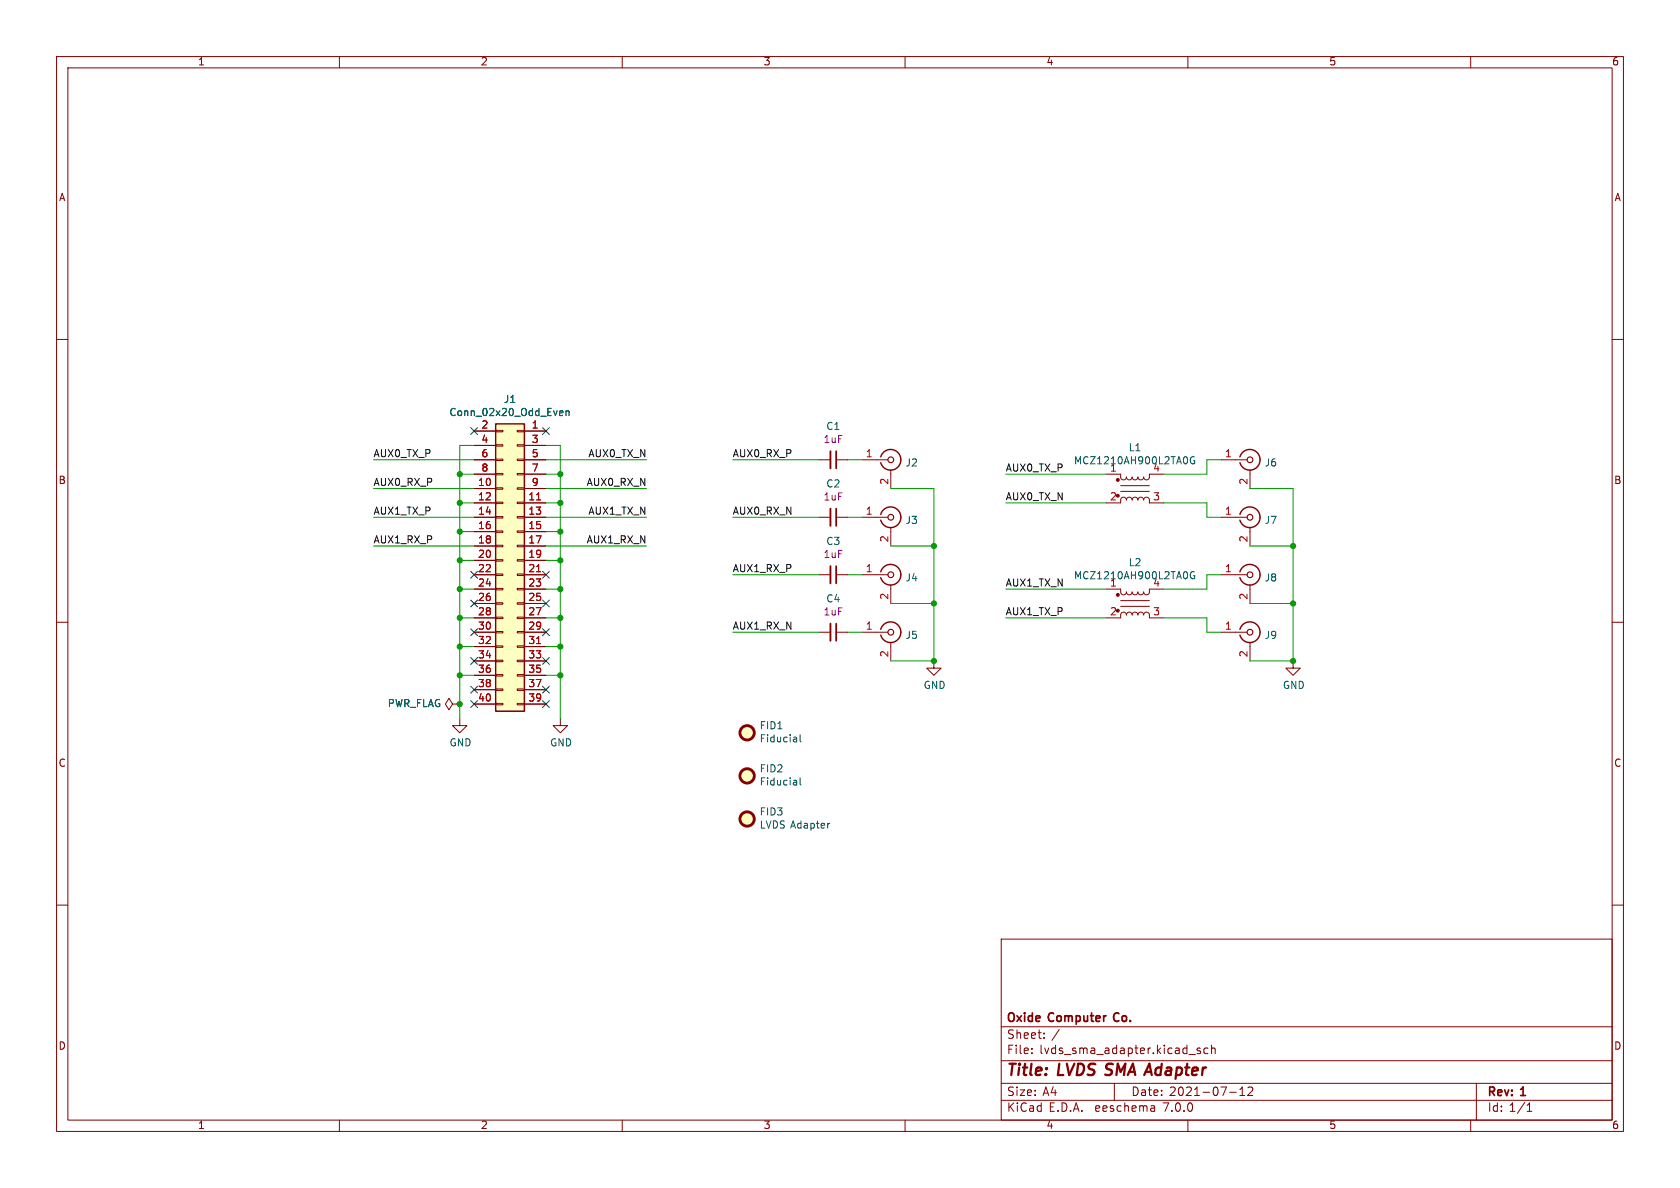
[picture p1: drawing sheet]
<svg xmlns="http://www.w3.org/2000/svg" width="297mm" height="210mm" viewBox="0 0 297 210" stroke-linecap="round" stroke-linejoin="round" font-family="sans-serif">
<g fill="none" stroke="#840000" stroke-width=".18">
<path d="M10 10h277v190h-277zM12 12h273v186h-273zM60 10v2M110 10v2M160 10v2M210 10v2M260 10v2M10 60h2M285 60h2M83.8 76.2h3.8M83.8 78.7h3.8M87.6 78.6h1.3v.3h-1.3z"/>
<path d="M87.6 76.1h1.3v.2h-1.3zM91.4 78.6h1.3v.3h-1.3zM91.4 76.1h1.3v.2h-1.3zM92.7 76.2h3.8M92.7 78.7h3.8M83.8 86.4h3.8M83.8 88.9h3.8M83.8 91.4h3.8M83.8 94h3.8M83.8 96.5h3.8M83.8 99.1h3.8M83.8 81.3h3.8"/>
<path d="M83.8 83.8h3.8M87.6 98.9h1.3v.3h-1.3zM87.6 96.4h1.3v.2h-1.3zM87.6 93.9h1.3v.2h-1.3zM87.6 91.3h1.3v.3h-1.3zM87.6 88.8h1.3v.2h-1.3zM87.6 86.2h1.3v.3h-1.3zM87.6 83.7h1.3v.2h-1.3zM87.6 81.2h1.3v.2h-1.3zM91.4 98.9h1.3v.3h-1.3zM91.4 96.4h1.3v.2h-1.3zM91.4 93.9h1.3v.2h-1.3z"/>
<path d="M91.4 91.3h1.3v.3h-1.3zM91.4 88.8h1.3v.2h-1.3zM91.4 86.2h1.3v.3h-1.3zM91.4 83.7h1.3v.2h-1.3zM91.4 81.2h1.3v.2h-1.3zM92.7 86.4h3.8M92.7 88.9h3.8M92.7 91.4h3.8M92.7 94h3.8M92.7 96.5h3.8M92.7 99.1h3.8M92.7 81.3h3.8"/>
<path d="M92.7 83.8h3.8M144.8 91.4h2M144.8 81.3h2M147.8 91.4h2.1M147.8 81.3h2.1M152.4 91.4h4.6M152.4 81.3h4.6M157.5 83.1v3.3M157.5 93.2v3.3M195.6 83.8h2.5l.1 .8 .4 .2 .4-.1 .1-.4 .2 .4 .3 .1 .4-.1 .2-.4 .1 .3 .3 .2 .4-.1 .2-.4 .2 .4 .4 .1 .3-.2 .1-.3 .2 .4 .4 .1 .4-.3v-.7h2.5M195.6 88.9h2.5l.1-.7 .4-.3 .4 .1 .1 .4 .2-.3 .3-.2 .4 .1 .2 .4v-.3l.3-.2 .5 .1 .2 .4 .2-.4 .4-.1 .3 .2 .1 .3 .1-.4 .5-.1 .4 .3v.7h2.5M198.1 85.9h5.1"/>
<path d="M198.1 86.9h5.1M215.9 91.4h4.6M215.9 81.3h4.6M221 83.1v3.3M221 93.2v3.3M10 110h2M83.8 101.6h3.8M83.8 104.1h3.8M83.8 106.7h3.8M83.8 109.2h3.8M83.8 111.8h3.8M83.8 114.3h3.8"/>
<path d="M83.8 116.8h3.8M83.8 119.4h3.8M87.6 119.3h1.3v.2h-1.3zM87.6 116.7h1.3v.3h-1.3zM87.6 114.2h1.3v.2h-1.3zM87.6 111.6h1.3v.3h-1.3zM87.6 109.1h1.3v.2h-1.3zM87.6 106.6h1.3v.2h-1.3zM87.6 104h1.3v.3h-1.3zM87.6 101.5h1.3v.2h-1.3zM91.4 119.3h1.3v.2h-1.3zM91.4 116.7h1.3v.3h-1.3z"/>
<path d="M91.4 114.2h1.3v.2h-1.3zM91.4 111.6h1.3v.3h-1.3zM91.4 109.1h1.3v.2h-1.3zM91.4 106.6h1.3v.2h-1.3zM91.4 104h1.3v.3h-1.3zM91.4 101.5h1.3v.2h-1.3zM92.7 101.6h3.8M92.7 104.1h3.8M92.7 106.7h3.8M92.7 109.2h3.8M92.7 111.8h3.8M92.7 114.3h3.8"/>
<path d="M92.7 116.8h3.8M92.7 119.4h3.8M144.8 101.6h2M144.8 111.8h2M147.8 101.6h2.1M147.8 111.8h2.1M152.4 101.6h4.6M152.4 111.8h4.6M157.5 103.4v3.3M157.5 113.5v3.3M165.1 116.8v1.3h1.3l-1.3 1.3-1.3-1.3h1.3M195.6 104.1h2.5l.1 .8 .4 .3 .4-.2 .1-.4 .2 .4 .3 .2 .4-.2 .2-.4 .1 .4 .3 .1 .4-.1 .2-.4 .2 .5h.4l.3-.2 .1-.3 .2 .4 .4 .1 .4-.2v-.8h2.5"/>
<path d="M195.6 109.2h2.5l.1-.7 .4-.3 .4 .2 .1 .3 .2-.3 .3-.2 .4 .1 .2 .4v-.3l.3-.2 .5 .1 .2 .4 .2-.4 .4-.1 .3 .2 .1 .3 .1-.4 .5-.1 .4 .3v.7h2.5M198.1 106.2h5.1M198.1 107.2h5.1M215.9 101.6h4.6M215.9 111.8h4.6M221 103.4v3.3M221 113.5v3.3M228.6 116.8v1.3h1.3l-1.3 1.3-1.3-1.3h1.3M285 110h2M80 124.5l-.6-1.1-.7 1.1 .7 1 .6-1h1.3M81.3 127v1.3h1.2l-1.2 1.2-1.3-1.2h1.3M81.3 124.5h.1"/>
<path d="M83.8 121.9h3.8M83.8 124.5h3.8M87.6 124.3h1.3v.3h-1.3zM87.6 121.8h1.3v.2h-1.3zM91.4 124.3h1.3v.3h-1.3zM91.4 121.8h1.3v.2h-1.3zM92.7 121.9h3.8M92.7 124.5h3.8M99.1 127v1.3h1.2l-1.2 1.2-1.3-1.2h1.3M10 160h2M285 160h2M177 166h108v32h-108z"/>
<path d="M60 198v2M110 198v2M160 198v2M177 194.5h108M177 191.5h108M177 187.5h108M177 181.5h108M182.4 186.1v.2M182.4 185.3v.2M184.6 183.4v.2M184.6 182.6v.2M197 191.5v3"/>
<path d="M203.9 195.5l.2 .2v.8M204.1 196.4l-.5 .1M204.1 195.8l-.5 .1M210 198v2M210.2 186.4h1.1M212.2 185.3h-.4l-.2 .2 .1 .2 .5 .1v.4h-.6M213.5 185.3h-.4l-.3 .2v.5l.2 .2h.5M214.2 185.4l.2-.1h.4v1M214.2 184.8v1.5M217.4 193.1h1.1M219.2 193.7h.8M219.2 192.6l.4-.4v1.5"/>
<path d="M220.6 192.3l.6-.1 .2 .1 .1 .3-1 1.1h1M260 198v2M261 191.5v6.5M270 196.5h.8M270 195.4l.4-.4v1.5"/>
</g>
<path d="M146.8 79.8v3M146.8 89.9v3.1M146.8 100.1v3M146.8 110.2v3.1" fill="none" stroke="#840000" stroke-width=".33"/>
<path d="M147.8 79.8v3M147.8 89.9v3.1M147.8 100.1v3M147.8 110.2v3.1" fill="none" stroke="#840000" stroke-width=".3"/>
<g fill="#ffffc2" stroke="#ffffc2" stroke-width=".18">
<path d="M87.6 74.9h5.1v50.8h-5.1z"/>
<circle cx="132.1" cy="129.5" r="1.27"/>
<circle cx="132.1" cy="137.2" r="1.27"/>
<circle cx="132.1" cy="144.8" r="1.27"/>
</g>
<path d="M87.6 74.9h5.1v50.8h-5.1zM155.7 80.8a1.81 1.81 0 0 1 2.8-1 1.81 1.81 0 0 1 0 3 1.81 1.81 0 0 1-2.8-1M155.7 90.9a1.81 1.81 0 0 1 2.8-.9 1.81 1.81 0 0 1 0 2.9 1.81 1.81 0 0 1-2.8-1M219.2 80.8a1.81 1.81 0 0 1 2.8-1 1.81 1.81 0 0 1 0 3 1.81 1.81 0 0 1-2.8-1M219.2 90.9a1.81 1.81 0 0 1 2.8-.9 1.81 1.81 0 0 1 0 2.9 1.81 1.81 0 0 1-2.8-1M155.7 101.1a1.81 1.81 0 0 1 2.8-1 1.81 1.81 0 0 1 0 3 1.81 1.81 0 0 1-2.8-1M155.7 111.3a1.81 1.81 0 0 1 2.8-1 1.81 1.81 0 0 1 0 2.9 1.81 1.81 0 0 1-2.8-.9M219.2 111.3a1.81 1.81 0 0 1 2.8-1 1.81 1.81 0 0 1 0 2.9 1.81 1.81 0 0 1-2.8-.9M219.2 101.1a1.81 1.81 0 0 1 2.8-1 1.81 1.81 0 0 1 0 3 1.81 1.81 0 0 1-2.8-1" fill="none" stroke="#840000" stroke-width=".25"/>
<path d="M94.9 88.4h.7M94.9 101.1h.7M94.9 113.8h.7" fill="none" stroke="#a90000" stroke-width=".18"/>
<g fill="none" stroke="#006464" stroke-width=".18">
<path d="M99.1 72.6l.4 .1v.2l-.6 .1M99.5 73.4l-.4 .1M100.1 72.7l.1-.1 .3 .1 .1 .8M100.1 72.6v.9M211.2 80.8a.59 .59 0 0 0-.8 .6 .59 .59 0 0 0 .8 .5v-.4h-.2M211.2 101.1a.59 .59 0 0 0-.8 .6 .59 .59 0 0 0 .8 .6v-.5h-.2M140.8 130.4v.7M140.8 138v.8M140.8 131.1h-.1M140.8 130.6l-.1 .1M140.8 138.7l-.1 .1M140.8 138.2l-.1 .1"/>
<path d="M141.4 129.9v1.1l.2 .1M141.4 137.5v1.1l.2 .2M146.7 145.5l-.3 .1"/>
</g>
<g fill="none" stroke="#840000" stroke-width=".51">
<circle cx="132.1" cy="137.2" r="1.27"/>
<circle cx="132.1" cy="129.5" r="1.27"/>
<circle cx="132.1" cy="144.8" r="1.27"/>
</g>
<g fill="none" stroke="#840000" stroke-width=".2">
<circle cx="157.5" cy="81.3" r=".51"/>
<circle cx="157.5" cy="91.4" r=".51"/>
<circle cx="221" cy="81.3" r=".51"/>
<circle cx="221" cy="91.4" r=".51"/>
<circle cx="157.5" cy="111.8" r=".51"/>
<circle cx="157.5" cy="101.6" r=".51"/>
<circle cx="221" cy="101.6" r=".51"/>
<circle cx="221" cy="111.8" r=".51"/>
</g>
<g fill="#840000" stroke="#840000" stroke-width=".18">
<circle cx="197.6" cy="87.6" r=".25"/>
<circle cx="197.6" cy="84.8" r=".25"/>
<circle cx="197.6" cy="107.9" r=".25"/>
<circle cx="197.6" cy="105.2" r=".25"/>
</g>
<g fill="none" stroke="#009600" stroke-width=".18">
<path d="M83.8 78.7h-2.5v48.3M96.5 78.7h2.6v48.3M66 96.5h17.8M66 91.4h17.8M66 86.4h17.8M66 81.3h17.8M81.3 88.9h2.5M81.3 83.8h2.5M81.3 94h2.5M81.3 99.1h2.5M96.5 96.5h17.8M96.5 91.4h17.8"/>
<path d="M96.5 86.4h17.8M96.5 88.9h2.6M96.5 83.8h2.6M96.5 81.3h17.8M96.5 94h2.6M96.5 99.1h2.6M129.5 91.4h15.3M129.5 81.3h15.3M149.9 91.4h2.5M149.9 81.3h2.5M157.5 96.5h7.6M157.5 86.4h7.6v30.4h-7.6"/>
<path d="M177.8 88.9h17.8M177.8 83.8h17.8M205.7 88.9h7.7v2.5h2.5M215.9 81.3h-2.5v2.5h-7.7M221 96.5h7.6M221 86.4h7.6v30.4h-7.6M81.3 104.1h2.5M81.3 109.2h2.5M81.3 114.3h2.5M81.3 119.4h2.5M96.5 104.1h2.6M96.5 109.2h2.6"/>
<path d="M96.5 114.3h2.6M96.5 119.4h2.6M129.5 111.8h15.3M129.5 101.6h15.3M149.9 111.8h2.5M149.9 101.6h2.5M157.5 106.7h7.6M177.8 104.1h17.8M177.8 109.2h17.8M205.7 109.2h7.7v2.6h2.5M215.9 101.6h-2.5v2.5h-7.7M221 106.7h7.6"/>
</g>
<g fill="none" stroke="#000084" stroke-width=".18">
<path d="M83.2 75.6l1.2 1.2M84.4 75.6l-1.2 1.2M95.9 75.6l1.2 1.2M97.1 75.6l-1.2 1.2M83.2 106.1l1.2 1.2M83.2 111.2l1.2 1.2M83.2 116.2l1.2 1.2M83.2 101l1.2 1.2M84.4 106.1l-1.2 1.2M84.4 111.2l-1.2 1.2M84.4 116.2l-1.2 1.2M84.4 101l-1.2 1.2"/>
<path d="M95.9 116.2l1.2 1.2M95.9 111.2l1.2 1.2M95.9 106.1l1.2 1.2M95.9 101l1.2 1.2M97.1 111.2l-1.2 1.2M97.1 116.2l-1.2 1.2M97.1 106.1l-1.2 1.2M97.1 101l-1.2 1.2M83.2 123.9l1.2 1.2M83.2 121.3l1.2 1.2M84.4 123.9l-1.2 1.2M84.4 121.3l-1.2 1.2"/>
<path d="M95.9 123.9l1.2 1.2M95.9 121.3l1.2 1.2M97.1 123.9l-1.2 1.2M97.1 121.3l-1.2 1.2"/>
</g>
<g fill="#009600" stroke="#009600" stroke-width=".18">
<circle cx="81.3" cy="94" r=".46"/>
<circle cx="81.3" cy="99.1" r=".46"/>
<circle cx="81.3" cy="109.2" r=".46"/>
<circle cx="81.3" cy="104.1" r=".46"/>
<circle cx="81.3" cy="83.8" r=".46"/>
<circle cx="81.3" cy="88.9" r=".46"/>
<circle cx="228.6" cy="116.8" r=".46"/>
<circle cx="228.6" cy="96.5" r=".46"/>
<circle cx="228.6" cy="106.7" r=".46"/>
<circle cx="81.3" cy="119.4" r=".46"/>
<circle cx="99.1" cy="114.3" r=".46"/>
<circle cx="99.1" cy="119.4" r=".46"/>
<circle cx="81.3" cy="124.5" r=".46"/>
<circle cx="99.1" cy="109.2" r=".46"/>
<circle cx="81.3" cy="114.3" r=".46"/>
<circle cx="99.1" cy="104.1" r=".46"/>
<circle cx="99.1" cy="94" r=".46"/>
<circle cx="99.1" cy="99.1" r=".46"/>
<circle cx="99.1" cy="88.9" r=".46"/>
<circle cx="99.1" cy="83.8" r=".46"/>
<circle cx="165.1" cy="96.5" r=".46"/>
<circle cx="165.1" cy="116.8" r=".46"/>
<circle cx="165.1" cy="106.7" r=".46"/>
</g>
<g font-size="2.8" fill="#840000">
<text x="178" y="190.8">Title:</text>
<text x="187.1" y="190.8">LVDS SMA Adapter</text>
</g>
<g font-size="2.1" fill="#840000">
<text x="178" y="183.9">Sheet:</text>
<text x="178" y="181.1">Oxide</text>
<text x="185.5" y="181.1">Computer</text>
<text x="185.9" y="183.9">/</text>
<text x="197.5" y="181.1">Co.</text>
<text x="178" y="186.6">File:</text>
<text x="183.8" y="186.6">lvds_sma_adapter.kicad_sch</text>
<text x="178" y="196.8">KiCad</text>
<text x="178" y="194">Size:</text>
<text x="184.3" y="194">A4</text>
<text x="185.4" y="196.8">E.D.A.</text>
<text x="193.7" y="196.8">eeschema</text>
<text x="200" y="194">Date:</text>
<text x="205.7" y="196.8">7.0.0</text>
<text x="206.7" y="194">2021-07-12</text>
<text x="263" y="194.2">Rev:</text>
<text x="263" y="196.8">Id: 1/1</text>
<text x="269" y="194.2">1</text>
</g>
<g font-size="1.8" fill="#840000">
<text x="35" y="11.8">1</text>
<text x="85" y="11.8">2</text>
<text x="135" y="11.8">3</text>
<text x="185" y="11.8">4</text>
<text x="235" y="11.8">5</text>
<text x="285" y="11.8">6</text>
<text x="10.4" y="35.8">A</text>
<text x="285.4" y="35.8">A</text>
<text x="10.3" y="85.8">B</text>
<text x="285.3" y="85.8">B</text>
<text x="10.3" y="135.8">C</text>
<text x="285.3" y="135.8">C</text>
<text x="10.3" y="185.8">D</text>
<text x="285.3" y="185.8">D</text>
<text x="35" y="199.8">1</text>
<text x="85" y="199.8">2</text>
<text x="135" y="199.8">3</text>
<text x="185" y="199.8">4</text>
<text x="235" y="199.8">5</text>
<text x="285" y="199.8">6</text>
</g>
<g font-size="1.8" fill="#006464">
<text x="89" y="71.5">J1</text>
<text x="79.4" y="73.8">Conn_02x20_Odd_Even</text>
<text x="146" y="76.3">C1</text>
<text x="160" y="82.7">J2</text>
<text x="189.8" y="82.4">MCZ1210AH900L2TA0G</text>
<text x="196.2" y="83.6">1</text>
<text x="199.5" y="80">L1</text>
<text x="203.8" y="83.6">4</text>
<text x="223.5" y="82.7">J6</text>
<text x="146" y="86.4">C2</text>
<text x="160" y="92.9">J3</text>
<text x="223.5" y="92.9">J7</text>
<text x="146" y="96.6">C3</text>
<text x="199.5" y="100.4">L2</text>
<text x="146" y="106.8">C4</text>
<text x="160" y="103.1">J4</text>
<text x="189.8" y="102.7">MCZ1210AH900L2TA0G</text>
<text x="196.2" y="103.9">1</text>
<text x="203.8" y="103.9">4</text>
<text x="223.5" y="103.1">J8</text>
<text x="160" y="113.2">J5</text>
<text x="223.5" y="113.2">J9</text>
<text x="68.5" y="125.3">PWR_FLAG</text>
<text x="163.2" y="122.1">GND</text>
<text x="226.7" y="122.1">GND</text>
<text x="134.2" y="129.2">FID1</text>
<text x="134.2" y="131.5">Fiducial</text>
<text x="79.4" y="132.2">GND</text>
<text x="97.2" y="132.2">GND</text>
<text x="134.2" y="136.8">FID2</text>
<text x="134.2" y="139.1">Fiducial</text>
<text x="134.2" y="144.4">FID3</text>
<text x="134.2" y="146.7">LVDS Adapter</text>
</g>
<g font-size="1.8" fill="#a90000">
<text x="85.1" y="75.9">2</text>
<text x="93.9" y="75.9">1</text>
<text x="85.1" y="78.5">4</text>
<text x="85.1" y="81">6</text>
<text x="85.1" y="83.6">8</text>
<text x="93.9" y="78.5">3</text>
<text x="93.9" y="81">5</text>
<text x="93.9" y="83.6">7</text>
<text x="153" y="81">1</text>
<text x="216.5" y="81">1</text>
<text x="84.5" y="86.1">10</text>
<text x="84.5" y="88.6">12</text>
<text x="93.3" y="88.6">11</text>
<text x="93.9" y="86.1">9</text>
<text x="157.2" y="85.8" transform="rotate(-90 157.2 85.8)">2</text>
<text x="196.2" y="88.6">2</text>
<text x="203.8" y="88.6">3</text>
<text x="220.7" y="85.8" transform="rotate(-90 220.7 85.8)">2</text>
<text x="84.5" y="91.2">14</text>
<text x="84.5" y="93.7">16</text>
<text x="93.3" y="91.2">13</text>
<text x="93.3" y="93.7">15</text>
<text x="153" y="91.2">1</text>
<text x="157.2" y="95.9" transform="rotate(-90 157.2 95.9)">2</text>
<text x="216.5" y="91.2">1</text>
<text x="220.7" y="95.9" transform="rotate(-90 220.7 95.9)">2</text>
<text x="84.5" y="96.3">18</text>
<text x="84.5" y="98.8">20</text>
<text x="84.5" y="101.3">22</text>
<text x="93.3" y="96.3">17</text>
<text x="93.3" y="98.8">19</text>
<text x="93.3" y="101.3">21</text>
<text x="153" y="101.3">1</text>
<text x="216.5" y="101.3">1</text>
<text x="84.5" y="103.9">24</text>
<text x="84.5" y="106.4">26</text>
<text x="93.3" y="103.9">23</text>
<text x="93.3" y="106.4">25</text>
<text x="157.2" y="106.1" transform="rotate(-90 157.2 106.1)">2</text>
<text x="220.7" y="106.1" transform="rotate(-90 220.7 106.1)">2</text>
<text x="84.5" y="109">28</text>
<text x="84.5" y="111.5">30</text>
<text x="93.3" y="109">27</text>
<text x="93.3" y="111.5">29</text>
<text x="153" y="111.5">1</text>
<text x="196.2" y="109">2</text>
<text x="203.8" y="109">3</text>
<text x="216.5" y="111.5">1</text>
<text x="84.5" y="114">32</text>
<text x="84.5" y="116.6">34</text>
<text x="84.5" y="119.1">36</text>
<text x="93.3" y="114">31</text>
<text x="93.3" y="116.6">33</text>
<text x="93.3" y="119.1">35</text>
<text x="157.2" y="116.2" transform="rotate(-90 157.2 116.2)">2</text>
<text x="220.7" y="116.2" transform="rotate(-90 220.7 116.2)">2</text>
<text x="84.5" y="121.7">38</text>
<text x="84.5" y="124.2">40</text>
<text x="93.3" y="121.7">37</text>
<text x="93.3" y="124.2">39</text>
</g>
<g font-size="1.8" fill="#0f0f0f">
<text x="66" y="81">AUX0_TX_P</text>
<text x="103.9" y="81">AUX0_TX_N</text>
<text x="129.5" y="81">AUX0_RX_P</text>
<text x="177.8" y="83.6">AUX0_TX_P</text>
<text x="66" y="86.1">AUX0_RX_P</text>
<text x="103.6" y="86.1">AUX0_RX_N</text>
<text x="177.8" y="88.6">AUX0_TX_N</text>
<text x="66" y="91.2">AUX1_TX_P</text>
<text x="103.9" y="91.2">AUX1_TX_N</text>
<text x="129.5" y="91.2">AUX0_RX_N</text>
<text x="66" y="96.3">AUX1_RX_P</text>
<text x="103.6" y="96.3">AUX1_RX_N</text>
<text x="129.5" y="101.3">AUX1_RX_P</text>
<text x="177.8" y="103.9">AUX1_TX_N</text>
<text x="129.5" y="111.5">AUX1_RX_N</text>
<text x="177.8" y="109">AUX1_TX_P</text>
</g>
<g font-size="1.8" fill="#840084">
<text x="145.5" y="78.6">1uF</text>
<text x="145.5" y="88.8">1uF</text>
<text x="145.5" y="98.9">1uF</text>
<text x="145.5" y="109.1">1uF</text>
</g>
</svg>
